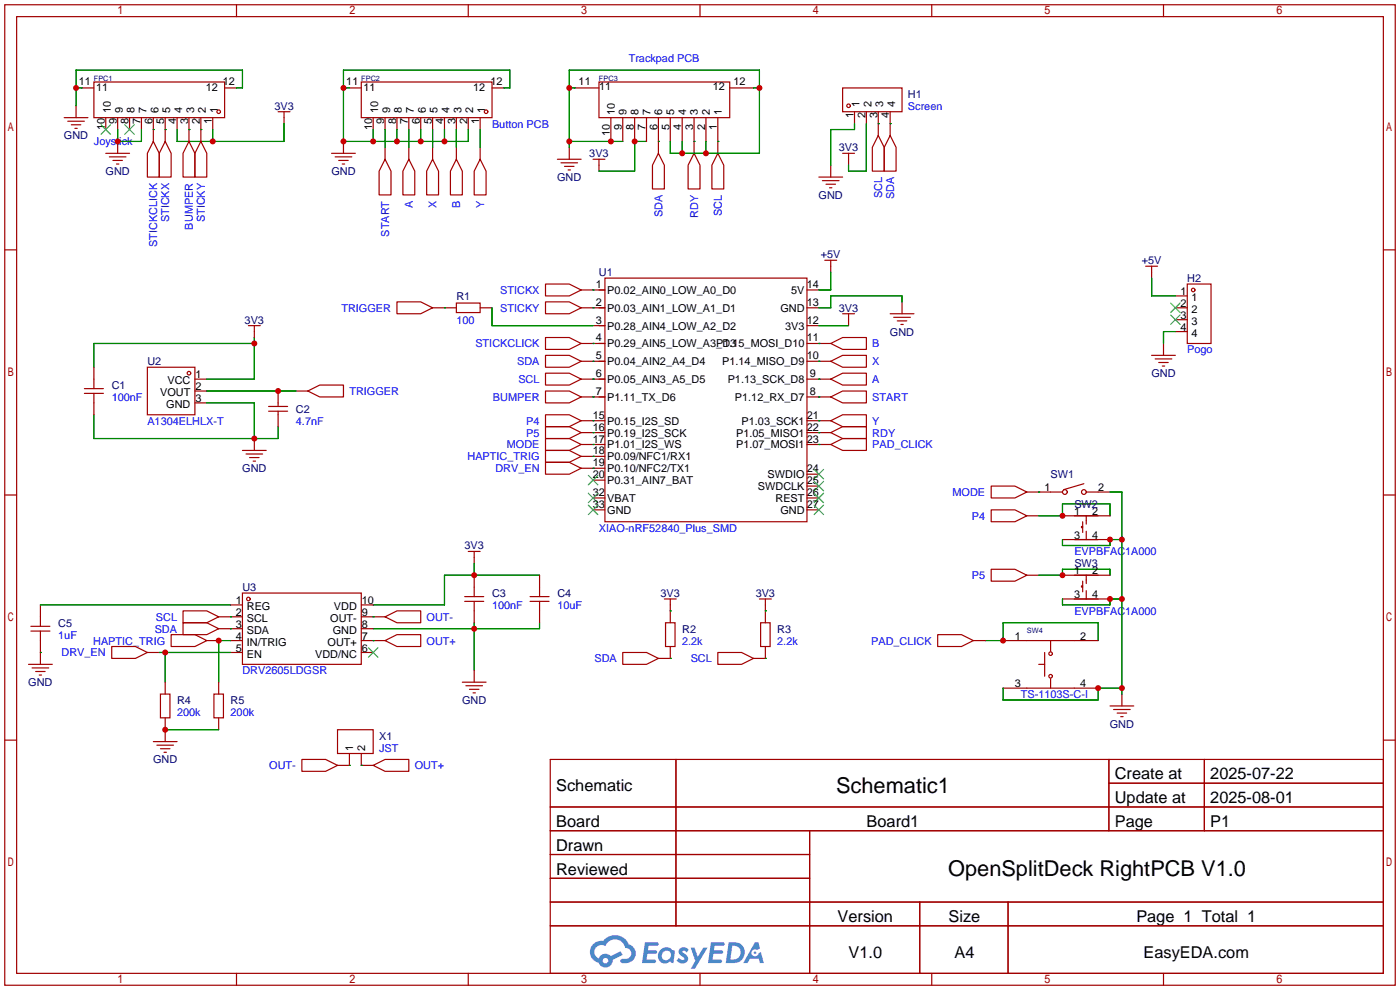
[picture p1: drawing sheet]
<svg xmlns="http://www.w3.org/2000/svg" width="299mm" height="212mm" viewBox="0 0 299 212" stroke-linecap="round" stroke-linejoin="round" font-family="sans-serif">
<g fill="none" stroke="#a10000" stroke-width=".25">
<path d="M1 1h297.2v209.6h-297.2zM3.6 3.6h292.1v204.4h-292.1zM50.5 1v2.6M100.1 1v2.6M149.6 1v2.6M199.1 1v2.6M248.7 1v2.6M1 53.4h2.6M295.7 53.4h2.5M1 105.8h2.6M295.7 105.8h2.5M1 158.2h2.6"/>
<path d="M295.7 158.2h2.5M117.6 162.3h178.1v45.7h-178.1zM117.6 172.5h178.1M117.6 177.5h178.1M144.5 162.3v35.6M173 177.5v30.5M237 162.3v15.2M237 167.4h58.7M257.4 162.3v15.2M117.6 182.6h55.4M117.6 192.8h178.1M117.6 187.7h55.4"/>
<path d="M117.6 197.9h178.1M196.6 192.8v15.2M215.4 192.8v15.2M50.5 208v2.6M100.1 208v2.6M149.6 208v2.6M199.1 208v2.6M248.7 208v2.6"/>
</g>
<g fill="#5487ff">
<path d="M145.3 202.7a1.3 1.3 0 0 1 1.9 .3l-.4 .6a.54 .54 0 0 0-.9-.2l.1 .2a1.34 1.34 0 0 1 .9 1.8 1.47 1.47 0 0 1-2.3-.1l.5-.6 .8 .5a.31 .31 0 0 0 .4-.3 .31 .31 0 0 0-.3-.4 1.12 1.12 0 0 1-.7-1.8z"/>
<path d="M147.6 202.5h.9l.6 2 1.2-2h.9l-2.7 4.6h-.9l1-1.7z"/>
<path d="M137.8 201.4h1.7a1.31 1.31 0 0 1 1.2 .2 .4 .4 0 0 1-.3 .5l-1.8 .1-.1 .9h1.6a.4 .4 0 0 1 .4 .4 .4 .4 0 0 1-.5 .4h-1.6l-.2 1.2h1.4a.46 .46 0 0 1 .5 0 .46 .46 0 0 1 .1 .5l-.4 .2h-2.6z"/>
<path d="M151.9 201.4h1.7a1.32 1.32 0 0 1 1.2 .2 .39 .39 0 0 1-.3 .5l-1.8 .1-.1 .9h1.6a.4 .4 0 0 1 .4 .4 .4 .4 0 0 1-.4 .4h-1.7l-.2 1.2h1.4a.46 .46 0 0 1 .5 0 .46 .46 0 0 1 .1 .5l-.4 .2h-2.6z"/>
<path d="M161.3 201.4h.8l.3 1.3-.6 .4a.75 .75 0 0 0-1.1 .3 .75 .75 0 0 0 .5 1 .75 .75 0 0 0 .9-.7l.5-.2 .6 2.3h-.8l-.3-.9h-1.8l-.5 .9h-1z"/>
<path d="M155.7 201.4l-.6 4.4h1.5a2.27 2.27 0 0 0 2.6-2.2 2.27 2.27 0 0 0-2.7-2.2zM156.5 202.1a1.5 1.5 0 0 1 1.8 1.6 1.5 1.5 0 0 1-1.9 1.4h-.3z"/>
<path d="M141.2 203a1.6 1.6 0 0 0-.3 2.3 1.6 1.6 0 0 0 2.3 .2l.7 .3 .3-2.4-.1-.3-.5-.1a1.58 1.58 0 0 0-2.4 0zM141.8 203.5a.98 .98 0 0 1 1.6 .4 .98 .98 0 0 1-1.1 1.3 .94 .94 0 0 1-.9-.7 .94 .94 0 0 1 .4-1z"/>
<path d="M126.8 201.8a2.37 2.37 0 0 0 1.1 4 1.54 1.54 0 0 0 1.8 1 1.54 1.54 0 0 0 1.2-1.6l2.2-1.1-.5-.8-2 1a1.57 1.57 0 0 0-2.7 .5 1.5 1.5 0 0 1-.7-2.1 1.5 1.5 0 0 1 2.2-.5 2.23 2.23 0 0 1 2.3-1.4 2.23 2.23 0 0 1 2 1.8 1.16 1.16 0 0 1 1.2 1.1 1.16 1.16 0 0 1-1.1 1.2h-.7a.47 .47 0 0 0-.5 .4 .47 .47 0 0 0 .4 .5 2.17 2.17 0 0 0 2.5-.9 2.17 2.17 0 0 0-.3-2.7l-.8-.4a3.2 3.2 0 0 0-5.5-.7l-1.1 .1zM128.8 205.3a.6 .6 0 0 1 1.2 0 .6 .6 0 0 1-1.2 0z"/>
<circle cx="161.4" cy="203.6" r=".28"/>
</g>
<g fill="none" stroke="#a10000" stroke-width=".25">
<path d="M17.5 18.8h2.6M20.1 17.5h27.9v7.6h-27.9zM48 18.8h2.5M74.7 18.8h2.5M77.2 17.5h28v7.6h-28zM105.2 18.8h2.5M122.9 18.8h5.1M128 17.5h28v7.6h-28zM156 18.8h5M180.1 18.8h12.7v5.1h-12.7zM13.7 25.1h5.1M14.5 25.9h3.5"/>
<path d="M15.2 26.7h2.1M16 27.4h.5M16.3 22.6v2.5M22.6 25.1v2.6M22.6 32.8h5.1M23.4 33.5h3.5M24.1 34.3h2.1M24.9 35.1h.5M25.1 25.1v2.6M25.1 30.2v2.6M27.7 25.1v2.6M30.2 25.1v2.6"/>
<path d="M32.8 30.2l1.2 2.6v5h-2.5v-5zM32.8 25.1v5.1M35.3 30.2l1.3 2.6v5h-2.6v-5zM35.3 25.1v5.1M37.8 25.1v2.6M40.4 30.2l1.3 2.6v5h-2.6v-5zM40.4 25.1v5.1M42.9 30.2l1.3 2.6v5h-2.5v-5zM42.9 25.1v5.1M45.5 25.1v2.6M59.4 23.9h2.6M60.7 23.9v2.5"/>
<path d="M70.9 32.8h5M71.6 33.5h3.6M72.4 34.3h2M73.2 35.1h.5M73.4 30.2v2.6M79.8 25.1v2.6M82.3 34l1.3 2.6v5.1h-2.6v-5.1zM82.3 25.1v2.6M82.3 31.5v2.5M84.8 25.1v2.6M87.4 34l1.2 2.6v5.1h-2.5v-5.1zM87.4 25.1v2.6"/>
<path d="M87.4 31.5v2.5M89.9 25.1v2.6M92.5 34l1.2 2.6v5.1h-2.5v-5.1zM92.5 25.1v2.6M92.5 31.5v2.5M95 25.1v2.6M97.5 34l1.3 2.6v5.1h-2.5v-5.1zM97.5 25.1v2.6M97.5 31.5v2.5M100.1 25.1v2.6M102.6 34l1.3 2.6v5.1h-2.6v-5.1zM102.6 25.1v2.6"/>
<path d="M102.6 31.5v2.5M119.1 34h5.1M119.9 34.8h3.5M120.6 35.6h2.1M121.4 36.3h.5M121.7 31.5v2.5M126.7 34h2.6M128 34v2.6M130.6 25.1v5.1M133.1 25.1v5.1M135.6 25.1v5.1M138.2 25.1v5.1"/>
<path d="M140.7 32.8l1.3 2.5v5.1h-2.6v-5.1zM140.7 25.1v7.7M143.3 25.1v5.1M145.8 25.1v5.1M148.3 32.8l1.3 2.5v5.1h-2.5v-5.1zM148.3 25.1v7.7M150.9 25.1v5.1M153.4 32.8l1.3 2.5v5.1h-2.6v-5.1zM153.4 25.1v7.7M175 37.8h5.1M175.8 38.6h3.5M176.5 39.4h2.1"/>
<path d="M177.5 35.3v2.5M180.1 32.8h2.5M181.4 32.8v2.5M182.6 23.9v2.5M185.2 23.9v2.5M187.7 29l1.3 2.5v5.1h-2.6v-5.1zM187.7 23.9v5.1M190.2 29l1.3 2.5v5.1h-2.5v-5.1zM190.2 23.9v5.1M129.3 59.4h43.2v52.1h-43.2zM176.3 55.6h2.5M177.3 40.1h.5"/>
<path d="M177.5 55.6v2.6M244.9 56.9h2.5M246.1 56.9v2.5M20.1 78.5v4.6M31.5 78.5h10.2v10.1h-10.2zM53.1 69.6h2.5M54.4 69.6v2.5M84.8 64.5h5.1l2.6 1.3-2.6 1.3h-5.1zM92.5 65.8h5M97.5 64.8h5.1v2h-5.1zM102.6 65.8h2.6M116.6 75.9h5.1l2.5 1.3-2.5 1.3h-5.1z"/>
<path d="M116.6 79.8h5.1l2.5 1.2-2.5 1.3h-5.1zM116.6 60.7h5.1l2.5 1.3-2.5 1.2h-5.1zM116.6 64.5h5.1l2.5 1.3-2.5 1.3h-5.1zM116.6 72.1h5.1l2.5 1.3-2.5 1.3h-5.1zM124.2 62h5.1M124.2 65.8h5.1M124.2 73.4h5.1M124.2 77.2h5.1M126.7 69.6h2.6M172.5 62h2.5M172.5 65.8h2.5M172.5 69.6h2.5"/>
<path d="M172.5 73.4h5M172.5 77.2h5M177.5 73.4l2.6-1.3h5.1v2.6h-5.1zM177.5 77.2l2.6-1.3h5.1v2.6h-5.1zM180.1 67.1h2.5M181.4 67.1v2.5M190.2 67.1h5.1M191 67.8h3.6M191.8 68.6h2M192.5 69.3h.5M192.8 64.5v2.6M246.1 75.9h5.1"/>
<path d="M246.9 76.7h3.5M247.6 77.5h2.1M248.4 78.2h.5M248.7 73.4v2.5M251.2 65.8h2.5M251.2 63.2h2.5M251.2 68.3h2.5M251.2 70.9h2.5M253.7 60.7h5.1v12.7h-5.1zM18 84.1h4.1M18 83.1h4.1M20.1 84.1v4.5"/>
<path d="M41.7 81h2.5M41.7 86.1h2.5M41.7 83.6h2.5M51.8 96.3h5.1M52.6 97h3.5M53.3 97.8h2.1M54.1 98.6h.5M54.4 93.7v2.6M57.4 87.9h4.1M57.4 86.9h4.1M59.4 83.6v3.3M59.4 87.9v3.3"/>
<path d="M63.2 83.6h2.6M65.8 83.6l2.5-1.3h5.1v2.5h-5.1zM116.6 83.6h5.1l2.5 1.2-2.5 1.3h-5.1zM116.6 93.7h5.1l2.5 1.3-2.5 1.3h-5.1zM116.6 88.6h5.1l2.5 1.3-2.5 1.3h-5.1zM116.6 91.2h5.1l2.5 1.3-2.5 1.2h-5.1zM116.6 96.3h5.1l2.5 1.2-2.5 1.3h-5.1zM116.6 98.8h5.1l2.5 1.3-2.5 1.2h-5.1zM124.2 81h5.1M124.2 84.8h5.1M124.2 89.9h5.1M124.2 92.5h5.1"/>
<path d="M124.2 95h5.1M124.2 97.5h5.1M172.5 81h5M172.5 84.8h5M172.5 89.9h5M172.5 92.5h5M172.5 95h5M177.5 95l2.6-1.3h5.1v2.6h-5.1zM177.5 92.5l2.6-1.3h5.1v2.5h-5.1zM177.5 81l2.6-1.2h5.1v2.5h-5.1zM177.5 84.8l2.6-1.2h5.1v2.5h-5.1zM177.5 89.9l2.6-1.3h5.1v2.6h-5.1z"/>
<path d="M100.1 117.9h2.5M101.3 117.9v2.5M124.2 100.1h5.1M126.7 102.6h2.6M126.7 106.4h2.6M126.7 109h2.6M172.5 106.4h2.5M172.5 109h2.5M172.5 101.3h2.5M172.5 103.9h2.5M211.8 109h5.1l2.6 1.2-2.6 1.3h-5.1zM211.8 103.9h5.1l2.6 1.3-2.6 1.2h-5.1z"/>
<path d="M219.5 105.2h7.6M219.5 110.2h2.5M227.1 110.2h10.1M227.1 115.3h10.1M231.4 112.5h-.3v.3h.3M231.4 111.5v2.3M231.6 103.4l-4.3 1.2M232.2 105.2h5M232.2 110.2v1.8M232.2 113.5v1.8M6.6 133.9h4.1M6.6 134.9h4.1"/>
<path d="M8.6 129.3v4.6M8.6 134.9v7.1M23.9 138.2h5.1l2.5 1.2-2.5 1.3h-5.1zM31.5 139.4h2.5M36.6 135.6h5.1l2.5 1.3-2.5 1.3h-5.1zM39.1 133.1h5.1l2.5 1.3-2.5 1.2h-5.1zM39.1 130.6h5.1l2.5 1.2-2.5 1.3h-5.1zM44.2 136.9h2.5M46.7 134.4h5.1M46.7 131.8h5.1M49.3 136.9h2.5M49.3 129.3h2.5"/>
<path d="M49.3 139.4h2.5M51.8 126.7h25.4v15.3h-25.4zM77.2 134.4h2.6M77.2 136.9h5.1M77.2 131.8h5.1M77.2 129.3h2.6M77.2 139.4h2.6M82.3 131.8l2.5-1.2h5.1v2.5h-5.1zM82.3 136.9l2.5-1.3h5.1v2.6h-5.1zM99.3 128.5h4.1M99.3 127.5h4.1M101.3 122.9v4.6"/>
<path d="M101.3 128.5v4.6M113.3 128.5h4M113.3 127.5h4M115.3 122.9v4.6M115.3 128.5v4.6M133.1 139.4h5.1l2.5 1.3-2.5 1.3h-5.1zM142 128h2.5M142.2 133.1h2.1v5.1h-2.1zM143.3 128v5.1M143.3 138.2v2.5h-2.6M153.4 139.4h5.1l2.5 1.3-2.5 1.3h-5.1zM162.3 128h2.5"/>
<path d="M162.6 133.1h2v5.1h-2zM163.6 128v5.1M163.6 138.2v2.5h-2.6M200.4 135.6h5.1l2.5 1.3-2.5 1.3h-5.1zM208 136.9h2.6M211.8 121.7h5.1l2.6 1.2-2.6 1.3h-5.1zM214.4 136.9h20.3M219.5 122.9h2.5M223.3 139.4v5.1M224.5 136.9v2.3M227.1 122.9h10.1M227.1 128h10.1"/>
<path d="M231.4 125.2h-.3v.3h.3M231.4 124.2v2.3M232.2 122.9v1.8M232.2 126.2v1.8M6.1 142h5.1M6.9 142.7h3.5M7.6 143.5h2.1M8.4 144.3h.5M32.8 158.5h5M33.5 159.3h3.6M34.3 148.3h2v5.1h-2zM35.3 145.8v2.5"/>
<path d="M35.3 153.4v5.1M45.7 148.3h2.1v5.1h-2.1zM46.7 145.8v2.5M46.7 153.4v2.6M72.1 156h7.7v5h-7.7zM98.8 145.8h5.1M99.6 146.6h3.5M100.3 147.3h2.1M101.1 148.1h.5M101.3 143.3v2.5M214.4 147.1h20.3M222 142h1.3"/>
<path d="M224.5 145v2.1M237.2 150.9h5.1M238 151.6h3.6M238.8 152.4h2M239.5 153.2h.5M239.8 148.3v2.6M34.3 160h2M35.1 160.8h.5M64.5 162.3h5.1l2.5 1.3-2.5 1.2h-5.1zM74.7 161v2.6h-2.6M77.2 161v2.6h2.6M79.8 163.6l2.5-1.3h5.1v2.5h-5.1z"/>
<circle cx="46.7" cy="23.9" r=".38"/>
<circle cx="103.9" cy="23.9" r=".38"/>
<circle cx="181.4" cy="22.6" r=".38"/>
<circle cx="40.4" cy="79.8" r=".38"/>
<circle cx="255" cy="62" r=".38"/>
<circle cx="227.6" cy="105.2" r=".51"/>
<circle cx="231.6" cy="105.2" r=".51"/>
<circle cx="53.1" cy="128" r=".38"/>
<circle cx="224.5" cy="139.7" r=".38"/>
<circle cx="224.5" cy="144.5" r=".38"/>
</g>
<g fill="none" stroke="#3c3" stroke-width=".25">
<path d="M21.6 26.7l2 2M23.6 26.7l-2 2M26.7 26.7l2 2M28.7 26.7l-2 2M250.2 64.8l2 2M250.2 67.3l2 2M252.2 64.8l-2 2M252.2 67.3l-2 2M125.7 101.6l2.1 2M125.7 105.4l2.1 2M125.7 107.9l2.1 2.1M127.8 101.6l-2.1 2"/>
<path d="M127.8 105.4l-2.1 2M127.8 107.9l-2.1 2.1M174 100.3l2 2.1M174 102.9l2 2M174 105.4l2 2M174 107.9l2 2.1M176 100.3l-2 2.1M176 102.9l-2 2M176 105.4l-2 2M176 107.9l-2 2.1M78.7 138.4l2.1 2.1M80.8 138.4l-2.1 2.1"/>
</g>
<g fill="none" stroke="#008700" stroke-width=".25">
<path d="M16.3 18.8h1.2M50.5 18.8h1.3v-3.8h-35.5v7.6M73.4 18.8h1.3M107.7 18.8h1.3v-3.8h-35.6v15.2h26.7v-2.5M121.7 18.8h1.2M161 18.8h1.3M25.1 27.7v2.5h5.1v-2.5M32.8 27.7h.1M35.3 27.7h.1M40.4 27.7h.1M42.9 27.7h.1M45.5 27.7v2.5"/>
<path d="M60.7 26.4v3.8h-22.9v-2.5M79.8 27.7v2.5M82.3 27.7v3.8M84.8 27.7v2.5M87.4 27.7v3.8M89.9 27.7v2.5M92.5 27.7v3.8M95 27.7v2.5M97.5 27.7v3.8M102.6 27.7v3.8M121.7 30.2h11.4M138.2 30.2h-2.6v6.4h-7.6"/>
<path d="M140.7 30.2h.1M143.3 30.2v2.6h19v-17.8h-40.6v16.5M145.8 30.2v2.6M148.3 30.2h.1M150.9 30.2v2.6M153.4 30.2h.1M182.6 26.4v1.3h-5.1v7.6M185.2 26.4v10.2h-3.8v-1.3M187.7 26.4h.1M190.2 26.4h.1M177.5 58.2v3.8h-2.5M246.1 59.4v3.8h5.1"/>
<path d="M54.4 72.1v8.9h-10.2M54.4 73.4h-34.3v5.1M95 65.8h.1M105.2 65.8v3.8h21.5M126.7 77.2h.1M126.7 62h.1M126.7 65.8h.1M126.7 73.4h.1M175 73.4h.1M175 77.2h.1M175 69.6h6.4M192.8 64.5v-1.3h-15.3v2.6h-2.5"/>
<path d="M251.2 70.9h-2.5v2.5M20.1 88.6v5.1h39.3v-2.5M44.2 86.1h10.2v7.6M44.2 83.6h19M126.7 81h.1M126.7 84.8h.1M126.7 89.9h.1M126.7 92.5h.1M126.7 95h.1M126.7 97.5h.1M175 92.5h.1M175 95h.1"/>
<path d="M175 81h.1M175 84.8h.1M175 89.9h.1M126.7 100.1h.1M222 105.2h.1M222 110.2h5.1v-2.5h10.1v2.5M227.1 115.3v1.3h10.1v-1.3h2.6M237.2 105.2h2.6v43.1M8.6 139.4h.1M8.6 129.3h40.7M34 139.4h15.3M35.3 139.4v6.4"/>
<path d="M49.3 131.8h.1M49.3 134.4h.1M49.3 136.9h-2.6v8.9M79.8 136.9h.1M79.8 131.8h.1M101.3 120.4v2.5M101.3 133.1v10.2M115.3 122.9h-20.3v6.4h-15.2M115.3 133.1v1.3h-35.5M143.3 130.6h.1M163.6 130.6h.1M210.6 136.9h3.8v-3.8h20.3v3.8"/>
<path d="M222 122.9h5.1v-1.2h10.1v1.2M227.1 128v1.3h10.1v-1.3h2.6M35.3 156h11.4M143.3 140.7h.1M163.6 140.7h.1M214.4 147.1v2.5h20.3v-2.5h5.1M74.7 163.6h.1M77.2 163.6h.1"/>
</g>
<g fill="#c00">
<circle cx="101.3" cy="122.9" r=".63"/>
<circle cx="101.3" cy="134.4" r=".63"/>
<circle cx="79.8" cy="30.2" r=".63"/>
<circle cx="73.4" cy="30.2" r=".63"/>
<circle cx="73.4" cy="18.8" r=".63"/>
<circle cx="84.8" cy="30.2" r=".63"/>
<circle cx="89.9" cy="30.2" r=".63"/>
<circle cx="95" cy="30.2" r=".63"/>
<circle cx="25.1" cy="30.2" r=".63"/>
<circle cx="16.3" cy="18.8" r=".63"/>
<circle cx="45.5" cy="30.2" r=".63"/>
<circle cx="227.1" cy="110.2" r=".63"/>
<circle cx="227.1" cy="122.9" r=".63"/>
<circle cx="54.4" cy="93.7" r=".63"/>
<circle cx="54.4" cy="73.4" r=".63"/>
<circle cx="59.4" cy="83.6" r=".63"/>
<circle cx="214.4" cy="136.9" r=".63"/>
<circle cx="35.3" cy="139.4" r=".63"/>
<circle cx="46.7" cy="136.9" r=".63"/>
<circle cx="35.3" cy="156" r=".63"/>
<circle cx="135.6" cy="30.2" r=".63"/>
<circle cx="162.3" cy="18.8" r=".63"/>
<circle cx="121.7" cy="18.8" r=".63"/>
<circle cx="121.7" cy="30.2" r=".63"/>
<circle cx="130.6" cy="30.2" r=".63"/>
<circle cx="150.9" cy="32.8" r=".63"/>
<circle cx="145.8" cy="32.8" r=".63"/>
<circle cx="237.2" cy="128" r=".63"/>
<circle cx="239.8" cy="128" r=".63"/>
<circle cx="239.8" cy="115.3" r=".63"/>
<circle cx="237.2" cy="115.3" r=".63"/>
<circle cx="239.8" cy="147.1" r=".63"/>
<circle cx="234.7" cy="147.1" r=".63"/>
</g>
<g font-size="4.7">
<text x="178.7" y="169.5">Schematic1</text>
<text x="202.6" y="187.3">OpenSplitDeck RightPCB V1.0</text>
</g>
<g font-size="3.5">
<text x="238.3" y="166.6">Create at</text>
<text x="258.7" y="166.6">2025-07-22</text>
<text x="118.9" y="169.1">Schematic</text>
<text x="238.3" y="171.7">Update at</text>
<text x="258.7" y="171.7">2025-08-01</text>
<text x="118.9" y="176.8">Board</text>
<text x="185.2" y="176.8">Board1</text>
<text x="238.3" y="176.8">Page</text>
<text x="258.7" y="176.8">P1</text>
<text x="118.9" y="181.8">Drawn</text>
<text x="118.9" y="186.9">Reviewed</text>
<text x="179" y="197.1">Version</text>
<text x="202.7" y="197.1">Size</text>
<text x="242.9" y="197.1">Page 1 Total 1</text>
<text x="181.3" y="204.7">V1.0</text>
<text x="204" y="204.7">A4</text>
<text x="244.4" y="204.7">EasyEDA.com</text>
</g>
<g font-size="2.3" fill="#00f">
<text x="134.4" y="13.3">Trackpad PCB</text>
<text x="194.1" y="23.5">Screen</text>
<text x="105.2" y="27.3">Button PCB</text>
<text x="20.1" y="31.1">Joystick</text>
<text x="36.2" y="47.5" transform="rotate(-90 36.2 47.5)">STICKX</text>
<text x="43.8" y="47.5" transform="rotate(-90 43.8 47.5)">STICKY</text>
<text x="88.2" y="44.5" transform="rotate(-90 88.2 44.5)">A</text>
<text x="93.3" y="44.5" transform="rotate(-90 93.3 44.5)">X</text>
<text x="98.4" y="44.5" transform="rotate(-90 98.4 44.5)">B</text>
<text x="103.5" y="44.5" transform="rotate(-90 103.5 44.5)">Y</text>
<text x="141.6" y="46.4" transform="rotate(-90 141.6 46.4)">SDA</text>
<text x="149.2" y="46.6" transform="rotate(-90 149.2 46.6)">RDY</text>
<text x="154.3" y="46.2" transform="rotate(-90 154.3 46.2)">SCL</text>
<text x="188.6" y="42.4" transform="rotate(-90 188.6 42.4)">SCL</text>
<text x="191.1" y="42.6" transform="rotate(-90 191.1 42.6)">SDA</text>
<text x="33.6" y="52.8" transform="rotate(-90 33.6 52.8)">STICKCLICK</text>
<text x="41.2" y="49.1" transform="rotate(-90 41.2 49.1)">BUMPER</text>
<text x="83.1" y="50.6" transform="rotate(-90 83.1 50.6)">START</text>
<text x="106.9" y="62.8">STICKX</text>
<text x="73" y="66.6">TRIGGER</text>
<text x="97.5" y="69.2">100</text>
<text x="106.9" y="66.6">STICKY</text>
<text x="101.6" y="74.3">STICKCLICK</text>
<text x="186.4" y="74.3">B</text>
<text x="253.7" y="75.5">Pogo</text>
<text x="110.5" y="78.1">SDA</text>
<text x="110.8" y="81.9">SCL</text>
<text x="186.4" y="78.1">X</text>
<text x="186.4" y="81.9">A</text>
<text x="23.9" y="85.7">100nF</text>
<text x="74.7" y="84.4">TRIGGER</text>
<text x="105.4" y="85.7">BUMPER</text>
<text x="186.4" y="85.7">START</text>
<text x="31.5" y="90.8">A1304ELHLX-T</text>
<text x="63.2" y="90.8">4.7nF</text>
<text x="108.3" y="95.8">MODE</text>
<text x="112.5" y="90.8">P4</text>
<text x="112.5" y="93.3">P5</text>
<text x="186.4" y="95.8">PAD_CLICK</text>
<text x="186.4" y="93.3">RDY</text>
<text x="186.4" y="90.8">Y</text>
<text x="99.9" y="98.4">HAPTIC_TRIG</text>
<text x="105.9" y="100.9">DRV_EN</text>
<text x="203.6" y="106">MODE</text>
<text x="128" y="113.6">XIAO-nRF52840_Plus_SMD</text>
<text x="207.7" y="111.1">P4</text>
<text x="229.6" y="118.7">EVPBFAC1A000</text>
<text x="207.7" y="123.8">P5</text>
<text x="105.2" y="130.1">100nF</text>
<text x="119.1" y="130.1">10uF</text>
<text x="229.6" y="131.4">EVPBFAC1A000</text>
<text x="12.4" y="136.5">1uF</text>
<text x="19.9" y="137.8">HAPTIC_TRIG</text>
<text x="33.1" y="135.2">SDA</text>
<text x="33.3" y="132.7">SCL</text>
<text x="91.2" y="132.7">OUT-</text>
<text x="91.2" y="137.8">OUT+</text>
<text x="145.8" y="137.8">2.2k</text>
<text x="166.1" y="137.8">2.2k</text>
<text x="186.2" y="137.8">PAD_CLICK</text>
<text x="13.2" y="140.3">DRV_EN</text>
<text x="127" y="141.6">SDA</text>
<text x="147.6" y="141.6">SCL</text>
<text x="51.8" y="144.1">DRV2605LDGSR</text>
<text x="218.2" y="149.2">TS-1103S-C-I</text>
<text x="37.8" y="153">200k</text>
<text x="49.3" y="153">200k</text>
<text x="81" y="160.6">JST</text>
<text x="57.6" y="164.4">OUT-</text>
<text x="88.6" y="164.4">OUT+</text>
</g>
<g font-size="2.3">
<text x="16.9" y="18.1">11</text>
<text x="20.5" y="19.4">11</text>
<text x="44" y="19.4">12</text>
<text x="47.6" y="18.1">12</text>
<text x="74" y="18.1">11</text>
<text x="77.7" y="19.4">11</text>
<text x="101.1" y="19.4">12</text>
<text x="104.8" y="18.1">12</text>
<text x="123.7" y="18.1">11</text>
<text x="128" y="19.1">11</text>
<text x="152.4" y="19.1">12</text>
<text x="156.7" y="18.1">12</text>
<text x="183.7" y="22.9" transform="rotate(-90 183.7 22.9)">1</text>
<text x="186.2" y="22.9" transform="rotate(-90 186.2 22.9)">2</text>
<text x="188.8" y="22.9" transform="rotate(-90 188.8 22.9)">3</text>
<text x="191.3" y="22.9" transform="rotate(-90 191.3 22.9)">4</text>
<text x="22.4" y="27.9" transform="rotate(-90 22.4 27.9)">10</text>
<text x="23.7" y="24.2" transform="rotate(-90 23.7 24.2)">10</text>
<text x="25" y="26.6" transform="rotate(-90 25 26.6)">9</text>
<text x="26.2" y="24.2" transform="rotate(-90 26.2 24.2)">9</text>
<text x="27.5" y="26.6" transform="rotate(-90 27.5 26.6)">8</text>
<text x="28.8" y="24.2" transform="rotate(-90 28.8 24.2)">8</text>
<text x="30" y="26.6" transform="rotate(-90 30 26.6)">7</text>
<text x="31.3" y="24.2" transform="rotate(-90 31.3 24.2)">7</text>
<text x="32.6" y="26.6" transform="rotate(-90 32.6 26.6)">6</text>
<text x="33.8" y="24.2" transform="rotate(-90 33.8 24.2)">6</text>
<text x="35.1" y="26.6" transform="rotate(-90 35.1 26.6)">5</text>
<text x="36.4" y="24.2" transform="rotate(-90 36.4 24.2)">5</text>
<text x="37.7" y="26.6" transform="rotate(-90 37.7 26.6)">4</text>
<text x="38.9" y="24.2" transform="rotate(-90 38.9 24.2)">4</text>
<text x="40.2" y="26.6" transform="rotate(-90 40.2 26.6)">3</text>
<text x="41.5" y="24.2" transform="rotate(-90 41.5 24.2)">3</text>
<text x="42.7" y="26.6" transform="rotate(-90 42.7 26.6)">2</text>
<text x="44" y="24.2" transform="rotate(-90 44 24.2)">2</text>
<text x="45.3" y="26.6" transform="rotate(-90 45.3 26.6)">1</text>
<text x="46.5" y="24.2" transform="rotate(-90 46.5 24.2)">1</text>
<text x="79.6" y="27.9" transform="rotate(-90 79.6 27.9)">10</text>
<text x="80.8" y="24.2" transform="rotate(-90 80.8 24.2)">10</text>
<text x="82.1" y="26.6" transform="rotate(-90 82.1 26.6)">9</text>
<text x="83.4" y="24.2" transform="rotate(-90 83.4 24.2)">9</text>
<text x="84.6" y="26.6" transform="rotate(-90 84.6 26.6)">8</text>
<text x="85.9" y="24.2" transform="rotate(-90 85.9 24.2)">8</text>
<text x="87.2" y="26.6" transform="rotate(-90 87.2 26.6)">7</text>
<text x="88.5" y="24.2" transform="rotate(-90 88.5 24.2)">7</text>
<text x="89.7" y="26.6" transform="rotate(-90 89.7 26.6)">6</text>
<text x="91" y="24.2" transform="rotate(-90 91 24.2)">6</text>
<text x="92.3" y="26.6" transform="rotate(-90 92.3 26.6)">5</text>
<text x="93.5" y="24.2" transform="rotate(-90 93.5 24.2)">5</text>
<text x="94.8" y="26.6" transform="rotate(-90 94.8 26.6)">4</text>
<text x="96.1" y="24.2" transform="rotate(-90 96.1 24.2)">4</text>
<text x="97.3" y="26.6" transform="rotate(-90 97.3 26.6)">3</text>
<text x="98.6" y="24.2" transform="rotate(-90 98.6 24.2)">3</text>
<text x="99.9" y="26.6" transform="rotate(-90 99.9 26.6)">2</text>
<text x="101.2" y="24.2" transform="rotate(-90 101.2 24.2)">2</text>
<text x="102.4" y="26.6" transform="rotate(-90 102.4 26.6)">1</text>
<text x="103.7" y="24.2" transform="rotate(-90 103.7 24.2)">1</text>
<text x="130.4" y="29" transform="rotate(-90 130.4 29)">10</text>
<text x="131.4" y="24.6" transform="rotate(-90 131.4 24.6)">10</text>
<text x="132.9" y="27.7" transform="rotate(-90 132.9 27.7)">9</text>
<text x="133.9" y="24.6" transform="rotate(-90 133.9 24.6)">9</text>
<text x="135.4" y="27.7" transform="rotate(-90 135.4 27.7)">8</text>
<text x="136.5" y="24.6" transform="rotate(-90 136.5 24.6)">8</text>
<text x="138" y="27.7" transform="rotate(-90 138 27.7)">7</text>
<text x="139" y="24.6" transform="rotate(-90 139 24.6)">7</text>
<text x="140.5" y="27.7" transform="rotate(-90 140.5 27.7)">6</text>
<text x="141.5" y="24.6" transform="rotate(-90 141.5 24.6)">6</text>
<text x="143.1" y="27.7" transform="rotate(-90 143.1 27.7)">5</text>
<text x="144.1" y="24.6" transform="rotate(-90 144.1 24.6)">5</text>
<text x="145.6" y="27.7" transform="rotate(-90 145.6 27.7)">4</text>
<text x="146.6" y="24.6" transform="rotate(-90 146.6 24.6)">4</text>
<text x="148.1" y="27.7" transform="rotate(-90 148.1 27.7)">3</text>
<text x="149.2" y="24.6" transform="rotate(-90 149.2 24.6)">3</text>
<text x="150.7" y="27.7" transform="rotate(-90 150.7 27.7)">2</text>
<text x="151.7" y="24.6" transform="rotate(-90 151.7 24.6)">2</text>
<text x="153.2" y="27.7" transform="rotate(-90 153.2 27.7)">1</text>
<text x="154.2" y="24.6" transform="rotate(-90 154.2 24.6)">1</text>
<text x="182.4" y="25.3" transform="rotate(-90 182.4 25.3)">1</text>
<text x="185" y="25.3" transform="rotate(-90 185 25.3)">2</text>
<text x="187.5" y="25.3" transform="rotate(-90 187.5 25.3)">3</text>
<text x="190.1" y="25.3" transform="rotate(-90 190.1 25.3)">4</text>
<text x="127.4" y="61.6">1</text>
<text x="127.4" y="65.4">2</text>
<text x="129.8" y="62.8">P0.02_AIN0_LOW_A0_D0</text>
<text x="169.1" y="62.8">5V</text>
<text x="172.4" y="61.6">14</text>
<text x="172.4" y="65.4">13</text>
<text x="252.3" y="63.1">1</text>
<text x="252.3" y="65.6">2</text>
<text x="254.7" y="64.3">1</text>
<text x="127.4" y="69.2">3</text>
<text x="129.8" y="66.6">P0.03_AIN1_LOW_A1_D1</text>
<text x="129.8" y="70.4">P0.28_AIN4_LOW_A2_D2</text>
<text x="166.8" y="66.6">GND</text>
<text x="167.8" y="70.4">3V3</text>
<text x="172.4" y="69.2">12</text>
<text x="252.3" y="68.1">3</text>
<text x="252.3" y="70.7">4</text>
<text x="254.7" y="66.9">2</text>
<text x="254.7" y="69.4">3</text>
<text x="254.7" y="71.9">4</text>
<text x="127.4" y="73">4</text>
<text x="127.4" y="76.8">5</text>
<text x="129.8" y="74.3">P0.29_AIN5_LOW_A3_D3</text>
<text x="153.1" y="74.3">P1.15_MOSI_D10</text>
<text x="172.4" y="73">11</text>
<text x="172.4" y="76.8">10</text>
<text x="35.8" y="82.1">VCC</text>
<text x="41.8" y="83.4">2</text>
<text x="41.8" y="80.8">1</text>
<text x="127.4" y="80.6">6</text>
<text x="129.8" y="78.1">P0.04_AIN2_A4_D4</text>
<text x="129.8" y="81.9">P0.05_AIN3_A5_D5</text>
<text x="154.4" y="78.1">P1.14_MISO_D9</text>
<text x="155.5" y="81.9">P1.13_SCK_D8</text>
<text x="173.1" y="80.6">9</text>
<text x="34.2" y="84.6">VOUT</text>
<text x="35.5" y="87.2">GND</text>
<text x="41.8" y="85.9">3</text>
<text x="126.7" y="89.5">15</text>
<text x="127.4" y="84.4">7</text>
<text x="129.8" y="85.7">P1.11_TX_D6</text>
<text x="157.1" y="85.7">P1.12_RX_D7</text>
<text x="172.4" y="89.5">21</text>
<text x="173.1" y="84.4">8</text>
<text x="126.7" y="92">16</text>
<text x="126.7" y="94.6">17</text>
<text x="129.8" y="90.8">P0.15_I2S_SD</text>
<text x="129.8" y="93.3">P0.19_I2S_SCK</text>
<text x="129.8" y="95.8">P1.01_I2S_WS</text>
<text x="157.3" y="93.3">P1.05_MISO1</text>
<text x="157.3" y="95.8">P1.07_MOSI1</text>
<text x="158.5" y="90.8">P1.03_SCK1</text>
<text x="172.4" y="92">22</text>
<text x="172.4" y="94.6">23</text>
<text x="126.7" y="97.1">18</text>
<text x="126.7" y="99.7">19</text>
<text x="129.8" y="98.4">P0.09/NFC1/RX1</text>
<text x="129.8" y="100.9">P0.10/NFC2/TX1</text>
<text x="172.4" y="100.9">24</text>
<text x="126.7" y="102.2">20</text>
<text x="126.7" y="106">32</text>
<text x="129.8" y="103.5">P0.31_AIN7_BAT</text>
<text x="129.8" y="107.3">VBAT</text>
<text x="162" y="104.7">SWDCLK</text>
<text x="164.1" y="102.2">SWDIO</text>
<text x="165.7" y="107.3">REST</text>
<text x="172.4" y="103.5">25</text>
<text x="172.4" y="106">26</text>
<text x="223.2" y="105">1</text>
<text x="234.7" y="105">2</text>
<text x="126.7" y="108.5">33</text>
<text x="129.8" y="109.8">GND</text>
<text x="166.8" y="109.8">GND</text>
<text x="172.4" y="108.5">27</text>
<text x="229.6" y="110">1</text>
<text x="233.4" y="110">2</text>
<text x="229.6" y="115.1">3</text>
<text x="233.4" y="115.1">4</text>
<text x="229.6" y="122.7">1</text>
<text x="233.4" y="122.7">2</text>
<text x="50.4" y="129.1">1</text>
<text x="50.4" y="131.6">2</text>
<text x="52.8" y="130.4">REG</text>
<text x="71.4" y="130.4">VDD</text>
<text x="77.3" y="131.6">9</text>
<text x="77.3" y="129.1">10</text>
<text x="229.6" y="127.8">3</text>
<text x="233.4" y="127.8">4</text>
<text x="50.4" y="134.2">3</text>
<text x="50.4" y="136.7">4</text>
<text x="52.8" y="132.9">SCL</text>
<text x="52.8" y="135.4">SDA</text>
<text x="52.8" y="138">IN/TRIG</text>
<text x="70" y="138">OUT+</text>
<text x="70.6" y="132.9">OUT-</text>
<text x="71.1" y="135.4">GND</text>
<text x="77.3" y="136.7">7</text>
<text x="77.3" y="134.2">8</text>
<text x="216.9" y="136.7">1</text>
<text x="230.9" y="136.7">2</text>
<text x="50.4" y="139.3">5</text>
<text x="52.8" y="140.5">EN</text>
<text x="67.4" y="140.5">VDD/NC</text>
<text x="77.3" y="139.3">6</text>
<text x="216.9" y="146.9">3</text>
<text x="230.9" y="146.9">4</text>
<text x="75.5" y="160.5" transform="rotate(-90 75.5 160.5)">1</text>
<text x="78" y="160.5" transform="rotate(-90 78 160.5)">2</text>
</g>
<g font-size="2.3" fill="#000080">
<text x="58.6" y="23.5">3V3</text>
<text x="194.1" y="20.9">H1</text>
<text x="13.7" y="29.8">GND</text>
<text x="125.9" y="33.6">3V3</text>
<text x="179.3" y="32.3">3V3</text>
<text x="22.6" y="37.4">GND</text>
<text x="70.8" y="37.4">GND</text>
<text x="119.1" y="38.7">GND</text>
<text x="175" y="42.5">GND</text>
<text x="128" y="59">U1</text>
<text x="175.4" y="55.2">+5V</text>
<text x="244" y="56.5">+5V</text>
<text x="97.5" y="64.1">R1</text>
<text x="253.7" y="60.3">H2</text>
<text x="52.3" y="69.2">3V3</text>
<text x="179.3" y="66.6">3V3</text>
<text x="190.2" y="71.7">GND</text>
<text x="23.9" y="83.1">C1</text>
<text x="31.5" y="78.1">U2</text>
<text x="246.1" y="80.6">GND</text>
<text x="63.2" y="88.2">C2</text>
<text x="51.8" y="100.9">GND</text>
<text x="224.5" y="102.2">SW1</text>
<text x="229.6" y="108.5">SW2</text>
<text x="99.3" y="117.4">3V3</text>
<text x="229.6" y="121.2">SW3</text>
<text x="51.8" y="126.3">U3</text>
<text x="105.2" y="127.6">C3</text>
<text x="119.1" y="127.6">C4</text>
<text x="141.2" y="127.6">3V3</text>
<text x="161.5" y="127.6">3V3</text>
<text x="12.4" y="133.9">C5</text>
<text x="145.8" y="135.2">R2</text>
<text x="166.1" y="135.2">R3</text>
<text x="6.1" y="146.6">GND</text>
<text x="37.8" y="150.5">R4</text>
<text x="49.3" y="150.5">R5</text>
<text x="98.8" y="150.5">GND</text>
<text x="237.2" y="155.5">GND</text>
<text x="81" y="158.1">X1</text>
<text x="32.7" y="163.2">GND</text>
</g>
<g font-size="1.6" fill="#000080">
<text x="20.1" y="17.2">FPC1</text>
<text x="77.2" y="17.2">FPC2</text>
<text x="128" y="17.2">FPC3</text>
<text x="219.5" y="135.4">SW4</text>
</g>
</svg>
